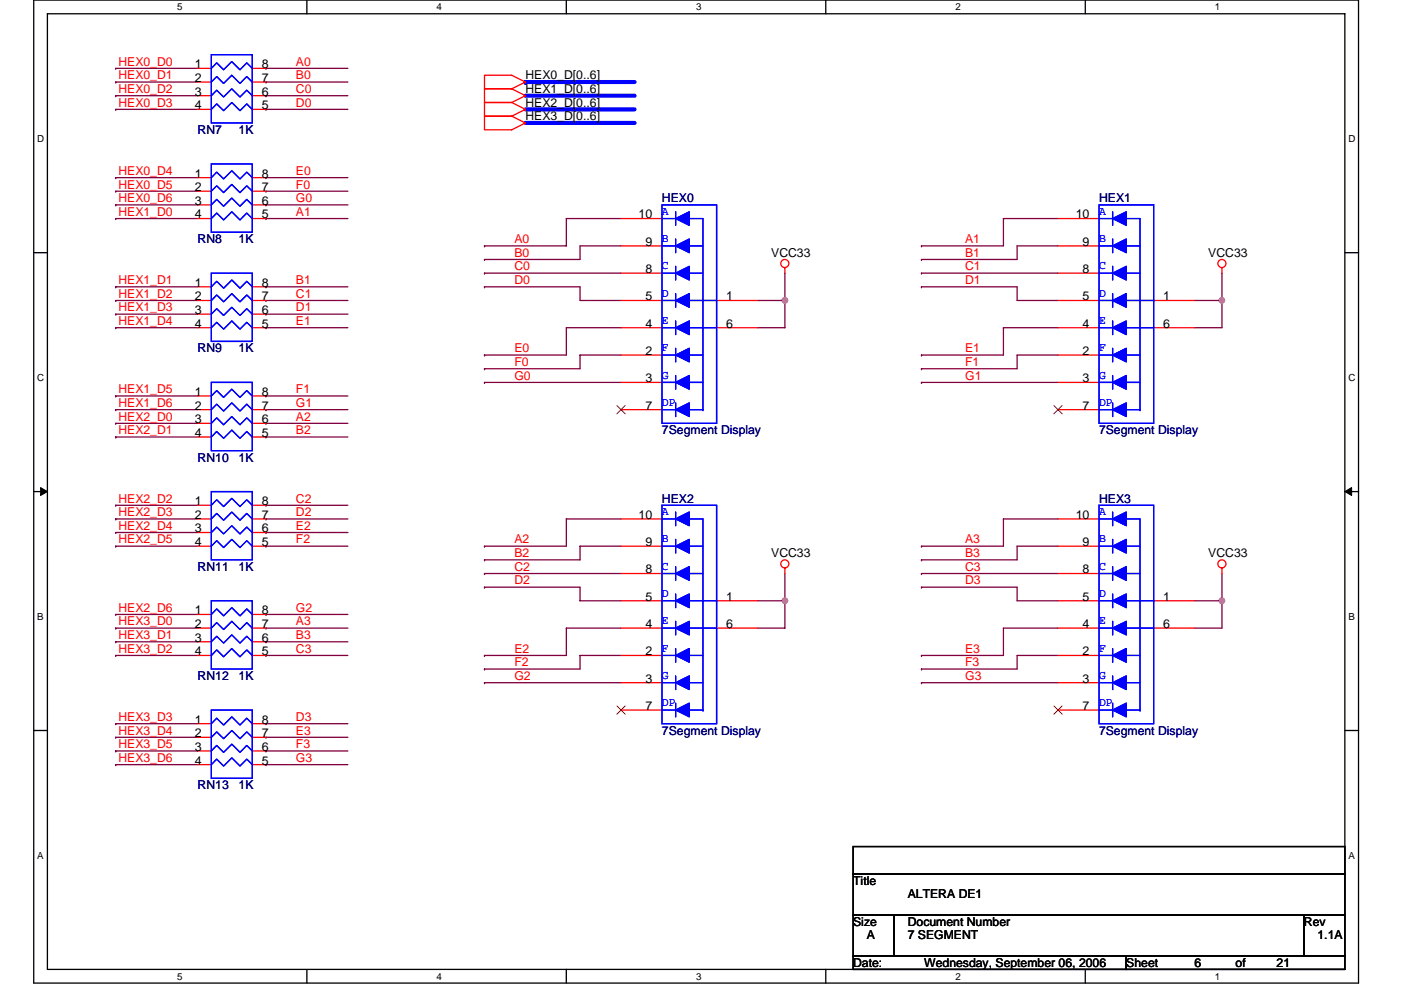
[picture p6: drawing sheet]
<svg xmlns="http://www.w3.org/2000/svg" width="297mm" height="210mm" viewBox="0 0 297 210" stroke-linecap="round" stroke-linejoin="round" font-family="sans-serif">
<path d="M7.2 0h280.8v208.5h-280.8zM10.1 2.9h275v202.7h-275z" fill="none" stroke="#000" stroke-width=".28"/>
<g fill="#fff">
<path d="M37.5 .3h1.2v2.3h-1.2z"/>
<path d="M37.5 205.9h1.2v2.3h-1.2z"/>
</g>
<path d="M65.1 0v2.9M65.1 205.6v2.9" fill="none" stroke="#000" stroke-width=".28"/>
<g fill="#fff">
<path d="M92.6 .3h1.1v2.3h-1.1z"/>
<path d="M92.6 205.9h1.1v2.3h-1.1z"/>
</g>
<path d="M120.1 0v2.9M120.1 205.6v2.9" fill="none" stroke="#000" stroke-width=".28"/>
<g fill="#fff">
<path d="M147.6 .3h1.1v2.3h-1.1z"/>
<path d="M147.6 205.9h1.1v2.3h-1.1z"/>
</g>
<path d="M175.1 0v2.9M175.1 205.6v2.9" fill="none" stroke="#000" stroke-width=".28"/>
<g fill="#fff">
<path d="M202.6 .3h1.1v2.3h-1.1z"/>
<path d="M202.6 205.9h1.1v2.3h-1.1z"/>
</g>
<path d="M230.1 0v2.9M230.1 205.6v2.9" fill="none" stroke="#000" stroke-width=".28"/>
<g fill="#fff">
<path d="M257.6 .3h1.2v2.3h-1.2z"/>
<path d="M257.6 205.9h1.2v2.3h-1.2z"/>
<path d="M7.9 28.3h1.5v2.3h-1.5z"/>
<path d="M285.9 28.3h1.5v2.3h-1.5z"/>
<path d="M7.9 78.9h1.5v2.3h-1.5z"/>
<path d="M285.9 78.9h1.5v2.3h-1.5z"/>
</g>
<path d="M7.2 53.6h2.9M285.1 53.6h2.9" fill="none" stroke="#000" stroke-width=".28"/>
<g fill="#fff">
<path d="M7.9 129.6h1.4v2.3h-1.4z"/>
<path d="M285.9 129.6h1.3v2.3h-1.3z"/>
</g>
<path d="M7.2 104.3h2.9M285.1 104.3h2.9" fill="none" stroke="#000" stroke-width=".28"/>
<path d="M8.6 103.4l1.5 .9-1.5 .8zM285.1 104.3l1.5-.9v1.7z" fill="#000" stroke="#000" stroke-width=".21"/>
<g fill="#fff">
<path d="M7.9 180.3h1.4v2.3h-1.4z"/>
<path d="M285.9 180.3h1.4v2.3h-1.4z"/>
</g>
<path d="M7.2 154.9h2.9M285.1 154.9h2.9M180.9 179.6h104.2v5.7h-104.2zM180.9 185.3h104.2v8.7h-104.2zM180.9 194h8.7v8.7h-8.7zM189.6 194h86.9v8.7h-86.9zM276.5 194h8.6v8.7h-8.6zM180.9 202.7h57.9v2.9h-57.9zM238.8 202.7h46.3v2.9h-46.3z" fill="none" stroke="#000" stroke-width=".28"/>
<g fill="none" stroke="#800040" stroke-width=".28">
<path d="M24.5 17.4h.1M24.5 14.5h.1M24.5 17.4h17.4M24.5 14.5h17.4M56.4 14.5h.1M56.4 17.4h.1M56.4 17.4h17.4M56.4 14.5h17.4M24.5 23.2h.1M24.5 20.3h.1M24.5 37.7h.1M24.5 23.2h17.4"/>
<path d="M24.5 20.3h17.4M24.5 37.7h17.4M56.4 20.3h.1M56.4 23.2h.1M56.4 37.7h.1M56.4 23.2h17.4M56.4 20.3h17.4M56.4 37.7h17.4M24.5 43.5h.1M24.5 40.6h.1M24.5 46.4h.1M24.5 43.5h17.4"/>
<path d="M24.5 40.6h17.4M24.5 46.4h17.4M56.4 40.6h.1M56.4 43.5h.1M56.4 46.4h.1M56.4 43.5h17.4M56.4 40.6h17.4M56.4 46.4h17.4M102.7 52.2h.1M102.7 55h.1M102.7 57.9h.1M102.7 57.9h29"/>
<path d="M131.7 52.2h-8.7v2.8h-20.3M131.7 46.4h-11.6v5.8h-17.4M166.4 57.9v5.8M195.4 57.9h.1M195.4 52.2h.1M195.4 55h.1M195.4 57.9h28.9M224.3 52.2h-8.7v2.8h-20.2M224.3 46.4h-11.6v5.8h-17.3M259.1 57.9v5.8M24.5 60.8h.1M24.5 66.6h.1"/>
<path d="M24.5 63.7h.1M24.5 69.5h.1M24.5 60.8h17.4M24.5 66.6h17.4M24.5 63.7h17.4M24.5 69.5h17.4M56.4 60.8h.1M56.4 63.7h.1M56.4 66.6h.1M56.4 69.5h.1M56.4 60.8h17.4M56.4 66.6h17.4"/>
<path d="M56.4 63.7h17.4M56.4 69.5h17.4M102.7 60.8h20.3v2.9h8.7M102.7 60.8h.1M102.7 75.3h.1M102.7 78.2h.1M131.7 69.5h-11.6v5.8h-17.4M131.7 75.3h-8.7v2.9h-20.3M160.6 63.7h5.8M166.4 63.7v5.8h-5.8M166.4 63.7h.1M195.4 60.8h20.2v2.9h8.7"/>
<path d="M195.4 78.2h.1M195.4 60.8h.1M195.4 75.3h.1M224.3 69.5h-11.6v5.8h-17.3M224.3 75.3h-8.7v2.9h-20.2M253.3 63.7h5.8M259.1 63.7h.1M259.1 63.7v5.8h-5.8M24.5 84h.1M24.5 86.9h.1M24.5 89.8h.1M24.5 92.7h.1"/>
<path d="M24.5 84h17.4M24.5 86.9h17.4M24.5 89.8h17.4M24.5 92.7h17.4M56.4 84h.1M56.4 86.9h.1M56.4 89.8h.1M56.4 92.7h.1M56.4 84h17.4M56.4 86.9h17.4M56.4 89.8h17.4M56.4 92.7h17.4"/>
<path d="M102.7 81.1h.1M102.7 81.1h29M195.4 81.1h.1M195.4 81.1h28.9M24.5 107.2h.1M24.5 110.1h.1M24.5 112.9h.1M24.5 115.8h.1M24.5 115.8h17.4M24.5 107.2h17.4M24.5 110.1h17.4M24.5 112.9h17.4"/>
<path d="M56.4 107.2h.1M56.4 110.1h.1M56.4 112.9h.1M56.4 115.8h.1M56.4 115.8h17.4M56.4 107.2h17.4M56.4 110.1h17.4M56.4 112.9h17.4M102.7 115.8h.1M102.7 118.7h.1M131.7 110.1h-11.6v5.7h-17.4M131.7 115.8h-8.7v2.9h-20.3"/>
<path d="M195.4 118.7h.1M195.4 115.8h.1M224.3 115.8h-8.7v2.9h-20.2M224.3 110.1h-11.6v5.7h-17.3M24.5 130.3h.1M24.5 133.2h.1M24.5 139h.1M24.5 136.1h.1M24.5 139h17.4M24.5 130.3h17.4M24.5 133.2h17.4M24.5 136.1h17.4"/>
<path d="M56.4 130.3h.1M56.4 133.2h.1M56.4 136.1h.1M56.4 139h.1M56.4 139h17.4M56.4 130.3h17.4M56.4 133.2h17.4M56.4 136.1h17.4M102.7 139h.1M102.7 124.5h.1M102.7 121.6h.1M102.7 124.5h20.3v2.9h8.7"/>
<path d="M102.7 121.6h29M131.7 139h-8.7v2.9h-20.3M131.7 133.2h-11.6v5.8h-17.4M160.6 127.4h5.8M166.4 127.4v5.8h-5.8M166.4 121.6v5.8M166.4 127.4h.1M195.4 124.5h20.2v2.9h8.7M195.4 124.5h.1M195.4 139h.1M195.4 121.6h.1M195.4 121.6h28.9"/>
<path d="M224.3 133.2h-11.6v5.8h-17.3M224.3 139h-8.7v2.9h-20.2M253.3 127.4h5.8M259.1 127.4h.1M259.1 121.6v5.8M259.1 127.4v5.8h-5.8M24.5 153.5h.1M24.5 159.3h.1M24.5 156.4h.1M24.5 153.5h17.4M24.5 159.3h17.4M24.5 156.4h17.4"/>
<path d="M56.4 153.5h.1M56.4 156.4h.1M56.4 159.3h.1M56.4 153.5h17.4M56.4 159.3h17.4M56.4 156.4h17.4M102.7 144.8h.1M102.7 141.9h.1M102.7 144.8h29M195.4 144.8h.1M195.4 141.9h.1M195.4 144.8h28.9"/>
<path d="M24.5 162.2h.1M24.5 162.2h17.4M56.4 162.2h.1M56.4 162.2h17.4"/>
</g>
<g fill="#f0f" stroke="#f0f" stroke-width=".28">
<circle cx="259.1" cy="127.4" r=".57"/>
<circle cx="259.1" cy="63.7" r=".57"/>
<circle cx="166.4" cy="127.4" r=".57"/>
<circle cx="166.4" cy="63.7" r=".57"/>
</g>
<path d="M111.4 17.4h.1M111.4 17.4h23.2M111.4 20.3h23.2M111.4 23.2h23.2M111.4 26.1h23.2" fill="none" stroke="#00f" stroke-width=".87"/>
<g fill="none" stroke="#f00" stroke-width=".28">
<path d="M41.9 14.5h2.9M41.9 17.4h2.9M53.5 14.5h2.9M53.5 17.4h2.9M108.5 18.8h-5.8v2.9h5.8M108.5 18.8l2.9 1.5M111.4 17.4l-2.9-1.4h-5.8v2.8h5.8M111.4 17.4h.1M111.4 17.4l-2.9 1.4M41.9 37.7h2.9M41.9 20.3h2.9M41.9 23.2h2.9"/>
<path d="M53.5 37.7h2.9M53.5 20.3h2.9M53.5 23.2h2.9M108.5 21.7h-5.8v2.9h5.8M108.5 24.6h-5.8v2.9h5.8l2.9-1.4M108.5 21.7l2.9 1.5M108.5 24.6l2.9 1.5M111.4 20.3h.1M111.4 23.2h.1M111.4 26.1h.1M111.4 20.3l-2.9 1.4M111.4 23.2l-2.9 1.4"/>
<path d="M41.9 40.6h2.9M41.9 43.5h2.9M41.9 46.4h2.9M53.5 40.6h2.9M53.5 43.5h2.9M53.5 46.4h2.9M131.7 46.4h8.7M131.7 52.2h8.7M131.7 57.9h8.7M166.4 56.8v1.1M224.3 46.4h8.7M224.3 52.2h8.7"/>
<path d="M224.3 57.9h8.7M259.1 56.8v1.1M41.9 60.8h2.9M41.9 63.7h2.9M41.9 66.6h2.9M41.9 69.5h2.9M53.5 60.8h2.9M53.5 63.7h2.9M53.5 66.6h2.9M53.5 69.5h2.9M131.7 63.7h8.7M131.7 69.5h8.7"/>
<path d="M131.7 75.3h8.7M151.9 63.7h8.7M151.9 69.5h8.7M224.3 63.7h8.7M224.3 69.5h8.7M224.3 75.3h8.7M244.6 63.7h8.7M244.6 69.5h8.7M41.9 86.9h2.9M41.9 84h2.9M41.9 89.8h2.9M41.9 92.7h2.9"/>
<path d="M53.5 86.9h2.9M53.5 84h2.9M53.5 89.8h2.9M53.5 92.7h2.9M131.7 81.1h8.7M131.7 86.9h8.7M224.3 81.1h8.7M224.3 86.9h8.7M41.9 107.2h2.9M41.9 110.1h2.9M41.9 112.9h2.9M41.9 115.8h2.9"/>
<path d="M53.5 107.2h2.9M53.5 110.1h2.9M53.5 112.9h2.9M53.5 115.8h2.9M131.7 110.1h8.7M131.7 115.8h8.7M224.3 110.1h8.7M224.3 115.8h8.7M41.9 133.2h2.9M41.9 139h2.9M41.9 130.3h2.9M41.9 136.1h2.9"/>
<path d="M53.5 133.2h2.9M53.5 139h2.9M53.5 130.3h2.9M53.5 136.1h2.9M131.7 121.6h8.7M131.7 127.4h8.7M131.7 133.2h8.7M131.7 139h8.7M151.9 127.4h8.7M151.9 133.2h8.7M166.4 120.5v1.1M224.3 121.6h8.7"/>
<path d="M224.3 127.4h8.7M224.3 133.2h8.7M224.3 139h8.7M244.6 127.4h8.7M244.6 133.2h8.7M259.1 120.5v1.1M41.9 153.5h2.9M41.9 156.4h2.9M41.9 159.3h2.9M53.5 153.5h2.9M53.5 156.4h2.9M53.5 159.3h2.9"/>
<path d="M131.7 144.8h8.7M131.7 150.6h8.7M224.3 144.8h8.7M224.3 150.6h8.7M41.9 162.2h2.9M53.5 162.2h2.9"/>
<circle cx="166.4" cy="55.9" r=".86"/>
<circle cx="259.1" cy="55.9" r=".86"/>
<circle cx="166.4" cy="119.6" r=".86"/>
<circle cx="259.1" cy="119.6" r=".86"/>
</g>
<g fill="none" stroke="#00f" stroke-width=".28">
<path d="M44.8 11.6h8.7v14.5h-8.7zM44.8 14.5l1.1-1.2 1.5 1.5 1.7-1.7 1.8 1.7 1.4-1.5 1.2 1.2M44.8 17.4l1.1-1.2 1.5 1.5 1.7-1.7 1.8 1.7 1.4-1.5 1.2 1.2M44.8 34.8h8.7v14.5h-8.7zM44.8 37.7l1.1-1.2 1.5 1.5 1.7-1.8 1.8 1.8 1.4-1.5 1.2 1.2M44.8 20.3l1.1-1.2 1.5 1.5 1.7-1.8 1.8 1.8 1.4-1.5 1.2 1.2M44.8 23.2l1.1-1.2 1.5 1.5 1.7-1.8 1.8 1.8 1.4-1.5 1.2 1.2M44.8 57.9h8.7v14.5h-8.7zM44.8 40.6l1.1-1.2 1.5 1.5 1.7-1.8 1.8 1.8 1.4-1.5 1.2 1.2M44.8 43.5l1.1-1.2 1.5 1.5 1.7-1.8 1.8 1.8 1.4-1.5 1.2 1.2M44.8 46.4l1.1-1.2 1.5 1.5 1.7-1.8 1.8 1.8 1.4-1.5 1.2 1.2M140.4 43.5h11.5v46.3h-11.5z"/>
<path d="M140.4 46.4h2.9M140.4 52.2h2.9M140.4 57.9h2.9M143.3 44.9v2.9M143.3 50.7v2.9M143.3 56.5v2.9M146.2 46.4h2.8v40.5M146.2 52.2h2.8M146.2 57.9h2.8M233 43.5h11.6v46.3h-11.6zM233 46.4h2.9M233 52.2h2.9"/>
<path d="M233 57.9h2.9M235.9 44.9v2.9M235.9 50.7v2.9M235.9 56.5v2.9M238.8 46.4h2.9v40.5M238.8 52.2h2.9M238.8 57.9h2.9M44.8 60.8l1.1-1.1 1.5 1.4 1.7-1.7 1.8 1.7 1.4-1.4 1.2 1.1M44.8 63.7l1.1-1.1 1.5 1.4 1.7-1.7 1.8 1.7 1.4-1.4 1.2 1.1M44.8 66.6l1.1-1.1 1.5 1.4 1.7-1.7 1.8 1.7 1.4-1.4 1.2 1.1M44.8 69.5l1.1-1.1 1.5 1.4 1.7-1.7 1.8 1.7 1.4-1.4 1.2 1.1M140.4 63.7h2.9"/>
<path d="M140.4 69.5h2.9M140.4 75.3h2.9M143.3 62.3v2.9M143.3 79.7v2.8M143.3 73.9v2.9M143.3 68.1v2.9M146.2 63.7h5.7M146.2 69.5h5.7M146.2 75.3h2.8M151.9 63.7h.1M233 63.7h2.9M233 69.5h2.9"/>
<path d="M233 75.3h2.9M235.9 62.3v2.9M235.9 79.7v2.8M235.9 73.9v2.9M235.9 68.1v2.9M238.8 63.7h5.8M238.8 69.5h5.8M238.8 75.3h2.9M244.6 63.7h.1M44.8 81.1h8.7v14.5h-8.7zM44.8 84l1.1-1.2 1.5 1.5 1.7-1.8 1.8 1.8 1.4-1.5 1.2 1.2M44.8 86.9l1.1-1.2 1.5 1.5 1.7-1.8 1.8 1.8 1.4-1.5 1.2 1.2"/>
<path d="M44.8 89.8l1.1-1.2 1.5 1.5 1.7-1.8 1.8 1.8 1.4-1.5 1.2 1.2M44.8 92.7l1.1-1.2 1.5 1.5 1.7-1.8 1.8 1.8 1.4-1.5 1.2 1.2M140.4 81.1h2.9M140.4 86.9h2.9M143.3 85.4v2.9M146.2 81.1h2.8M146.2 86.9h2.8M149 86.9h.1M233 81.1h2.9M233 86.9h2.9M235.9 85.4v2.9M238.8 81.1h2.9"/>
<path d="M238.8 86.9h2.9M241.7 86.9h.1M44.8 104.3h8.7v14.4h-8.7zM44.8 107.2l1.1-1.2 1.5 1.4 1.7-1.7 1.8 1.7 1.4-1.4 1.2 1.2M44.8 110.1l1.1-1.2 1.5 1.4 1.7-1.7 1.8 1.7 1.4-1.4 1.2 1.2M44.8 112.9l1.1-1.1 1.5 1.4 1.7-1.7 1.8 1.7 1.4-1.4 1.2 1.1M44.8 115.8l1.1-1.1 1.5 1.4 1.7-1.7 1.8 1.7 1.4-1.4 1.2 1.1M140.4 107.2h11.5v46.3h-11.5zM140.4 110.1h2.9M140.4 115.8h2.9M143.3 108.6v2.9M143.3 114.4v2.9"/>
<path d="M146.2 110.1h2.8v40.5M146.2 115.8h2.8M233 107.2h11.6v46.3h-11.6zM233 110.1h2.9M233 115.8h2.9M235.9 108.6v2.9M235.9 114.4v2.9M238.8 110.1h2.9v40.5M238.8 115.8h2.9M44.8 127.4h8.7v14.5h-8.7zM44.8 130.3l1.1-1.1 1.5 1.4 1.7-1.7 1.8 1.7 1.4-1.4 1.2 1.1M44.8 133.2l1.1-1.1 1.5 1.4 1.7-1.7 1.8 1.7 1.4-1.4 1.2 1.1"/>
<path d="M44.8 136.1l1.1-1.1 1.5 1.4 1.7-1.7 1.8 1.7 1.4-1.4 1.2 1.1M44.8 139l1.1-1.1 1.5 1.4 1.7-1.7 1.8 1.7 1.4-1.4 1.2 1.1M140.4 121.6h2.9M140.4 127.4h2.9M140.4 133.2h2.9M140.4 139h2.9M143.3 120.2v2.9M143.3 126v2.9M143.3 137.6v2.9M143.3 131.8v2.9M146.2 121.6h2.8M146.2 127.4h5.7"/>
<path d="M146.2 133.2h5.7M146.2 139h2.8M151.9 127.4h.1M233 121.6h2.9M233 127.4h2.9M233 133.2h2.9M233 139h2.9M235.9 120.2v2.9M235.9 126v2.9M235.9 137.6v2.9M235.9 131.8v2.9M238.8 121.6h2.9"/>
<path d="M238.8 127.4h5.8M238.8 133.2h5.8M238.8 139h2.9M244.6 127.4h.1M44.8 150.6h8.7v14.5h-8.7zM44.8 153.5l1.1-1.2 1.5 1.5 1.7-1.8 1.8 1.8 1.4-1.5 1.2 1.2M44.8 156.4l1.1-1.2 1.5 1.5 1.7-1.8 1.8 1.8 1.4-1.5 1.2 1.2M44.8 159.3l1.1-1.2 1.5 1.5 1.7-1.8 1.8 1.8 1.4-1.5 1.2 1.2M140.4 144.8h2.9M140.4 150.6h2.9M143.3 149.1v2.9M143.3 143.4v2.9"/>
<path d="M146.2 144.8h2.8M146.2 150.6h2.8M149 150.6h.1M233 144.8h2.9M233 150.6h2.9M235.9 149.1v2.9M235.9 143.4v2.9M238.8 144.8h2.9M238.8 150.6h2.9M241.7 150.6h.1M44.8 162.2l1.1-1.2 1.5 1.5 1.7-1.8 1.8 1.8 1.4-1.5 1.2 1.2"/>
</g>
<path d="M130.8 86l1.8 1.8M132.5 86l-1.7 1.8M223.5 86l1.7 1.8M225.2 86l-1.8 1.8M130.8 149.7l1.8 1.8M132.5 149.7l-1.7 1.8M223.5 149.7l1.7 1.8M225.2 149.7l-1.8 1.8" fill="none" stroke="#804000" stroke-width=".21"/>
<g fill="#00f" stroke="#00f" stroke-width=".28">
<path d="M143.3 110.1l2.9-1.5v2.9z" fill-rule="evenodd"/>
<path d="M143.3 115.8l2.9-1.4v2.9z" fill-rule="evenodd"/>
<path d="M143.3 121.6l2.9-1.4v2.9z" fill-rule="evenodd"/>
<path d="M143.3 127.4l2.9-1.4v2.9z" fill-rule="evenodd"/>
<path d="M143.3 133.2l2.9-1.4v2.9z" fill-rule="evenodd"/>
<path d="M143.3 139l2.9-1.4v2.9z" fill-rule="evenodd"/>
<path d="M143.3 144.8l2.9-1.4v2.9z" fill-rule="evenodd"/>
<path d="M143.3 150.6l2.9-1.5v2.9z" fill-rule="evenodd"/>
<path d="M143.3 110.1l2.9-1.5v2.9z" fill-rule="evenodd"/>
<path d="M143.3 115.8l2.9-1.4v2.9z" fill-rule="evenodd"/>
<path d="M143.3 121.6l2.9-1.4v2.9z" fill-rule="evenodd"/>
<path d="M143.3 127.4l2.9-1.4v2.9z" fill-rule="evenodd"/>
<path d="M143.3 133.2l2.9-1.4v2.9z" fill-rule="evenodd"/>
<path d="M143.3 139l2.9-1.4v2.9z" fill-rule="evenodd"/>
<path d="M143.3 144.8l2.9-1.4v2.9z" fill-rule="evenodd"/>
<path d="M143.3 150.6l2.9-1.5v2.9z" fill-rule="evenodd"/>
<path d="M235.9 110.1l2.9-1.5v2.9z" fill-rule="evenodd"/>
<path d="M235.9 115.8l2.9-1.4v2.9z" fill-rule="evenodd"/>
<path d="M235.9 121.6l2.9-1.4v2.9z" fill-rule="evenodd"/>
<path d="M235.9 127.4l2.9-1.4v2.9z" fill-rule="evenodd"/>
<path d="M235.9 133.2l2.9-1.4v2.9z" fill-rule="evenodd"/>
<path d="M235.9 139l2.9-1.4v2.9z" fill-rule="evenodd"/>
<path d="M235.9 144.8l2.9-1.4v2.9z" fill-rule="evenodd"/>
<path d="M235.9 150.6l2.9-1.5v2.9z" fill-rule="evenodd"/>
<path d="M235.9 110.1l2.9-1.5v2.9z" fill-rule="evenodd"/>
<path d="M235.9 115.8l2.9-1.4v2.9z" fill-rule="evenodd"/>
<path d="M235.9 121.6l2.9-1.4v2.9z" fill-rule="evenodd"/>
<path d="M235.9 127.4l2.9-1.4v2.9z" fill-rule="evenodd"/>
<path d="M235.9 133.2l2.9-1.4v2.9z" fill-rule="evenodd"/>
<path d="M235.9 139l2.9-1.4v2.9z" fill-rule="evenodd"/>
<path d="M235.9 144.8l2.9-1.4v2.9z" fill-rule="evenodd"/>
<path d="M235.9 150.6l2.9-1.5v2.9z" fill-rule="evenodd"/>
<path d="M235.9 46.4l2.9-1.5v2.9z" fill-rule="evenodd"/>
<path d="M235.9 52.2l2.9-1.5v2.9z" fill-rule="evenodd"/>
<path d="M235.9 57.9l2.9-1.4v2.9z" fill-rule="evenodd"/>
<path d="M235.9 63.7l2.9-1.4v2.9z" fill-rule="evenodd"/>
<path d="M235.9 69.5l2.9-1.4v2.9z" fill-rule="evenodd"/>
<path d="M235.9 75.3l2.9-1.4v2.9z" fill-rule="evenodd"/>
<path d="M235.9 81.1l2.9-1.4v2.8z" fill-rule="evenodd"/>
<path d="M235.9 86.9l2.9-1.5v2.9z" fill-rule="evenodd"/>
<path d="M235.9 46.4l2.9-1.5v2.9z" fill-rule="evenodd"/>
<path d="M235.9 52.2l2.9-1.5v2.9z" fill-rule="evenodd"/>
<path d="M235.9 57.9l2.9-1.4v2.9z" fill-rule="evenodd"/>
<path d="M235.9 63.7l2.9-1.4v2.9z" fill-rule="evenodd"/>
<path d="M235.9 69.5l2.9-1.4v2.9z" fill-rule="evenodd"/>
<path d="M235.9 75.3l2.9-1.4v2.9z" fill-rule="evenodd"/>
<path d="M235.9 81.1l2.9-1.4v2.8z" fill-rule="evenodd"/>
<path d="M235.9 86.9l2.9-1.5v2.9z" fill-rule="evenodd"/>
<path d="M143.3 46.4l2.9-1.5v2.9z" fill-rule="evenodd"/>
<path d="M143.3 52.2l2.9-1.5v2.9z" fill-rule="evenodd"/>
<path d="M143.3 57.9l2.9-1.4v2.9z" fill-rule="evenodd"/>
<path d="M143.3 63.7l2.9-1.4v2.9z" fill-rule="evenodd"/>
<path d="M143.3 69.5l2.9-1.4v2.9z" fill-rule="evenodd"/>
<path d="M143.3 75.3l2.9-1.4v2.9z" fill-rule="evenodd"/>
<path d="M143.3 81.1l2.9-1.4v2.8z" fill-rule="evenodd"/>
<path d="M143.3 86.9l2.9-1.5v2.9z" fill-rule="evenodd"/>
<path d="M143.3 46.4l2.9-1.5v2.9z" fill-rule="evenodd"/>
<path d="M143.3 52.2l2.9-1.5v2.9z" fill-rule="evenodd"/>
<path d="M143.3 57.9l2.9-1.4v2.9z" fill-rule="evenodd"/>
<path d="M143.3 63.7l2.9-1.4v2.9z" fill-rule="evenodd"/>
<path d="M143.3 69.5l2.9-1.4v2.9z" fill-rule="evenodd"/>
<path d="M143.3 75.3l2.9-1.4v2.9z" fill-rule="evenodd"/>
<path d="M143.3 81.1l2.9-1.4v2.8z" fill-rule="evenodd"/>
<path d="M143.3 86.9l2.9-1.5v2.9z" fill-rule="evenodd"/>
</g>
<g font-size="2.6" fill="#f00">
<text x="25.1" y="16.8">HEX0_D1</text>
<text x="25.1" y="13.9">HEX0_D0</text>
<text x="62.7" y="13.9">A0</text>
<text x="62.7" y="16.8">B0</text>
<text x="25.1" y="22.6">HEX0_D3</text>
<text x="25.1" y="19.7">HEX0_D2</text>
<text x="62.7" y="19.7">C0</text>
<text x="62.7" y="22.6">D0</text>
<text x="25.1" y="37.1">HEX0_D4</text>
<text x="25.1" y="40">HEX0_D5</text>
<text x="62.7" y="37.1">E0</text>
<text x="62.7" y="40">F0</text>
<text x="25.1" y="42.9">HEX0_D6</text>
<text x="25.1" y="45.8">HEX1_D0</text>
<text x="62.7" y="42.9">G0</text>
<text x="62.7" y="45.8">A1</text>
<text x="109.1" y="51.6">A0</text>
<text x="204.6" y="51.6">A1</text>
<text x="109.1" y="54.5">B0</text>
<text x="109.1" y="57.4">C0</text>
<text x="204.6" y="57.4">C1</text>
<text x="204.6" y="54.5">B1</text>
<text x="25.1" y="60.3">HEX1_D1</text>
<text x="25.1" y="63.2">HEX1_D2</text>
<text x="62.7" y="60.3">B1</text>
<text x="62.7" y="63.2">C1</text>
<text x="109.1" y="60.3">D0</text>
<text x="204.6" y="60.3">D1</text>
<text x="25.1" y="66.1">HEX1_D3</text>
<text x="25.1" y="68.9">HEX1_D4</text>
<text x="62.7" y="66.1">D1</text>
<text x="62.7" y="68.9">E1</text>
<text x="109.1" y="74.7">E0</text>
<text x="109.1" y="77.6">F0</text>
<text x="204.6" y="77.6">F1</text>
<text x="204.6" y="74.7">E1</text>
<text x="25.1" y="83.4">HEX1_D5</text>
<text x="62.7" y="83.4">F1</text>
<text x="109.1" y="80.5">G0</text>
<text x="204.6" y="80.5">G1</text>
<text x="25.1" y="86.3">HEX1_D6</text>
<text x="25.1" y="89.2">HEX2_D0</text>
<text x="62.7" y="86.3">G1</text>
<text x="62.7" y="89.2">A2</text>
<text x="25.1" y="92.1">HEX2_D1</text>
<text x="62.7" y="92.1">B2</text>
<text x="25.1" y="106.6">HEX2_D2</text>
<text x="62.7" y="106.6">C2</text>
<text x="25.1" y="109.5">HEX2_D3</text>
<text x="25.1" y="112.4">HEX2_D4</text>
<text x="62.7" y="109.5">D2</text>
<text x="62.7" y="112.4">E2</text>
<text x="25.1" y="115.3">HEX2_D5</text>
<text x="62.7" y="115.3">F2</text>
<text x="109.1" y="115.3">A2</text>
<text x="109.1" y="118.2">B2</text>
<text x="204.6" y="118.2">B3</text>
<text x="204.6" y="115.3">A3</text>
<text x="109.1" y="124">D2</text>
<text x="109.1" y="121.1">C2</text>
<text x="204.6" y="124">D3</text>
<text x="204.6" y="121.1">C3</text>
<text x="25.1" y="129.8">HEX2_D6</text>
<text x="62.7" y="129.8">G2</text>
<text x="25.1" y="132.7">HEX3_D0</text>
<text x="25.1" y="135.6">HEX3_D1</text>
<text x="62.7" y="132.7">A3</text>
<text x="62.7" y="135.6">B3</text>
<text x="25.1" y="138.5">HEX3_D2</text>
<text x="62.7" y="138.5">C3</text>
<text x="109.1" y="138.5">E2</text>
<text x="109.1" y="141.3">F2</text>
<text x="204.6" y="138.5">E3</text>
<text x="204.6" y="141.3">F3</text>
<text x="109.1" y="144.2">G2</text>
<text x="204.6" y="144.2">G3</text>
<text x="25.1" y="152.9">HEX3_D3</text>
<text x="25.1" y="155.8">HEX3_D4</text>
<text x="62.7" y="152.9">D3</text>
<text x="62.7" y="155.8">E3</text>
<text x="25.1" y="158.7">HEX3_D5</text>
<text x="25.1" y="161.6">HEX3_D6</text>
<text x="62.7" y="158.7">F3</text>
<text x="62.7" y="161.6">G3</text>
</g>
<g font-size="2.6">
<text x="41.3" y="14.5">1</text>
<text x="41.3" y="17.4">2</text>
<text x="55.5" y="17.4">7</text>
<text x="55.5" y="14.5">8</text>
<text x="111.4" y="16.8">HEX0_D[0..6]</text>
<text x="41.3" y="20.3">3</text>
<text x="41.3" y="23.2">4</text>
<text x="55.5" y="23.2">5</text>
<text x="55.5" y="20.3">6</text>
<text x="111.4" y="19.7">HEX1_D[0..6]</text>
<text x="111.4" y="22.6">HEX2_D[0..6]</text>
<text x="111.4" y="25.5">HEX3_D[0..6]</text>
<text x="41.3" y="37.7">1</text>
<text x="41.3" y="40.5">2</text>
<text x="55.5" y="40.5">7</text>
<text x="55.5" y="37.7">8</text>
<text x="41.3" y="43.4">3</text>
<text x="41.3" y="46.3">4</text>
<text x="55.5" y="46.3">5</text>
<text x="55.5" y="43.4">6</text>
<text x="135.4" y="46.3">10</text>
<text x="228.1" y="46.3">10</text>
<text x="136.9" y="52.1">9</text>
<text x="229.5" y="52.1">9</text>
<text x="136.9" y="57.9">8</text>
<text x="163.5" y="54.5">VCC33</text>
<text x="229.5" y="57.9">8</text>
<text x="256.2" y="54.5">VCC33</text>
<text x="41.3" y="60.8">1</text>
<text x="41.3" y="63.7">2</text>
<text x="55.5" y="63.7">7</text>
<text x="55.5" y="60.8">8</text>
<text x="136.9" y="63.7">5</text>
<text x="154" y="63.7">1</text>
<text x="229.5" y="63.7">5</text>
<text x="246.6" y="63.7">1</text>
<text x="41.3" y="66.6">3</text>
<text x="41.3" y="69.5">4</text>
<text x="55.5" y="69.5">5</text>
<text x="55.5" y="66.6">6</text>
<text x="136.9" y="69.5">4</text>
<text x="154" y="69.5">6</text>
<text x="229.5" y="69.5">4</text>
<text x="246.6" y="69.5">6</text>
<text x="136.9" y="75.3">2</text>
<text x="229.5" y="75.3">2</text>
<text x="41.3" y="84">1</text>
<text x="55.5" y="84">8</text>
<text x="136.9" y="81.1">3</text>
<text x="229.5" y="81.1">3</text>
<text x="41.3" y="86.9">2</text>
<text x="41.3" y="89.8">3</text>
<text x="55.5" y="89.8">6</text>
<text x="55.5" y="86.9">7</text>
<text x="136.9" y="86.9">7</text>
<text x="229.5" y="86.9">7</text>
<text x="41.3" y="92.7">4</text>
<text x="55.5" y="92.7">5</text>
<text x="41.3" y="107.1">1</text>
<text x="55.5" y="107.1">8</text>
<text x="41.3" y="110">2</text>
<text x="41.3" y="112.9">3</text>
<text x="55.5" y="112.9">6</text>
<text x="55.5" y="110">7</text>
<text x="135.4" y="110">10</text>
<text x="228.1" y="110">10</text>
<text x="41.3" y="115.8">4</text>
<text x="55.5" y="115.8">5</text>
<text x="136.9" y="115.8">9</text>
<text x="163.5" y="118.2">VCC33</text>
<text x="229.5" y="115.8">9</text>
<text x="256.2" y="118.2">VCC33</text>
<text x="136.9" y="121.6">8</text>
<text x="229.5" y="121.6">8</text>
<text x="41.3" y="130.3">1</text>
<text x="55.5" y="130.3">8</text>
<text x="136.9" y="127.4">5</text>
<text x="154" y="127.4">1</text>
<text x="229.5" y="127.4">5</text>
<text x="246.6" y="127.4">1</text>
<text x="41.3" y="133.2">2</text>
<text x="41.3" y="136.1">3</text>
<text x="55.5" y="136.1">6</text>
<text x="55.5" y="133.2">7</text>
<text x="136.9" y="133.2">4</text>
<text x="154" y="133.2">6</text>
<text x="229.5" y="133.2">4</text>
<text x="246.6" y="133.2">6</text>
<text x="41.3" y="139">4</text>
<text x="55.5" y="139">5</text>
<text x="136.9" y="139">2</text>
<text x="229.5" y="139">2</text>
<text x="136.9" y="144.8">3</text>
<text x="229.5" y="144.8">3</text>
<text x="41.3" y="153.5">1</text>
<text x="55.5" y="153.5">8</text>
<text x="136.9" y="150.6">7</text>
<text x="229.5" y="150.6">7</text>
<text x="41.3" y="156.4">2</text>
<text x="41.3" y="159.3">3</text>
<text x="55.5" y="159.3">6</text>
<text x="55.5" y="156.4">7</text>
<text x="41.3" y="162.2">4</text>
<text x="55.5" y="162.2">5</text>
<text x="180.9" y="187.7">Title</text>
<text x="192.5" y="190.6">ALTERA DE1</text>
<text x="180.9" y="196.4">Size</text>
<text x="192.5" y="196.4">Document Number</text>
<text x="276.5" y="196.4">Rev</text>
<text x="183.8" y="199.3">A</text>
<text x="192.5" y="199.3">7 SEGMENT</text>
<text x="279.3" y="199.3">1.1A</text>
<text x="180.9" y="205">Date:</text>
<text x="196" y="205">Wednesday, September 06, 2006</text>
<text x="238.8" y="205">Sheet</text>
<text x="253.3" y="205">6</text>
<text x="262" y="205">of</text>
<text x="270.7" y="205">21</text>
</g>
<g font-size="2.6" fill="#000080">
<text x="41.9" y="28.4">RN7</text>
<text x="50.6" y="28.4">1K</text>
<text x="140.4" y="42.9">HEX0</text>
<text x="233" y="42.9">HEX1</text>
<text x="41.9" y="51.6">RN8</text>
<text x="50.6" y="51.6">1K</text>
<text x="41.9" y="74.7">RN9</text>
<text x="50.6" y="74.7">1K</text>
<text x="140.4" y="92.1">7Segment Display</text>
<text x="233" y="92.1">7Segment Display</text>
<text x="41.9" y="97.9">RN10</text>
<text x="50.6" y="97.9">1K</text>
<text x="140.4" y="106.6">HEX2</text>
<text x="233" y="106.6">HEX3</text>
<text x="41.9" y="121.1">RN11</text>
<text x="50.6" y="121.1">1K</text>
<text x="41.9" y="144.2">RN12</text>
<text x="50.6" y="144.2">1K</text>
<text x="140.4" y="155.8">7Segment Display</text>
<text x="233" y="155.8">7Segment Display</text>
<text x="41.9" y="167.4">RN13</text>
<text x="50.6" y="167.4">1K</text>
</g>
<g font-size="2.6" fill="#00f">
<text x="140.4" y="45.6">A</text>
<text x="233" y="45.6">A</text>
<text x="140.4" y="51.4">B</text>
<text x="233" y="51.4">B</text>
<text x="140.4" y="57.1">C</text>
<text x="233" y="57.1">C</text>
<text x="140.4" y="62.9">D</text>
<text x="233" y="62.9">D</text>
<text x="140.4" y="68.7">E</text>
<text x="233" y="68.7">E</text>
<text x="140.4" y="74.5">F</text>
<text x="233" y="74.5">F</text>
<text x="140.4" y="80.3">G</text>
<text x="233" y="80.3">G</text>
<text x="140.4" y="86.1">DP</text>
<text x="233" y="86.1">DP</text>
<text x="140.4" y="109.3">A</text>
<text x="233" y="109.3">A</text>
<text x="140.4" y="115">B</text>
<text x="233" y="115">B</text>
<text x="140.4" y="120.8">C</text>
<text x="233" y="120.8">C</text>
<text x="140.4" y="126.6">D</text>
<text x="233" y="126.6">D</text>
<text x="140.4" y="132.4">E</text>
<text x="233" y="132.4">E</text>
<text x="140.4" y="138.2">F</text>
<text x="140.4" y="144">G</text>
<text x="233" y="138.2">F</text>
<text x="233" y="144">G</text>
<text x="140.4" y="149.8">DP</text>
<text x="233" y="149.8">DP</text>
</g>
<g font-size="2.1">
<text x="37.5" y="2.2">5</text>
<text x="92.6" y="2.2">4</text>
<text x="147.6" y="2.2">3</text>
<text x="202.6" y="2.2">2</text>
<text x="257.6" y="2.2">1</text>
<text x="7.9" y="30.1">D</text>
<text x="285.9" y="30.1">D</text>
<text x="7.9" y="80.8">C</text>
<text x="285.9" y="80.8">C</text>
<text x="7.9" y="131.4">B</text>
<text x="285.9" y="131.4">B</text>
<text x="7.9" y="182.1">A</text>
<text x="285.9" y="182.1">A</text>
<text x="37.5" y="207.8">5</text>
<text x="92.6" y="207.8">4</text>
<text x="147.6" y="207.8">3</text>
<text x="202.6" y="207.8">2</text>
<text x="257.6" y="207.8">1</text>
</g>
</svg>
